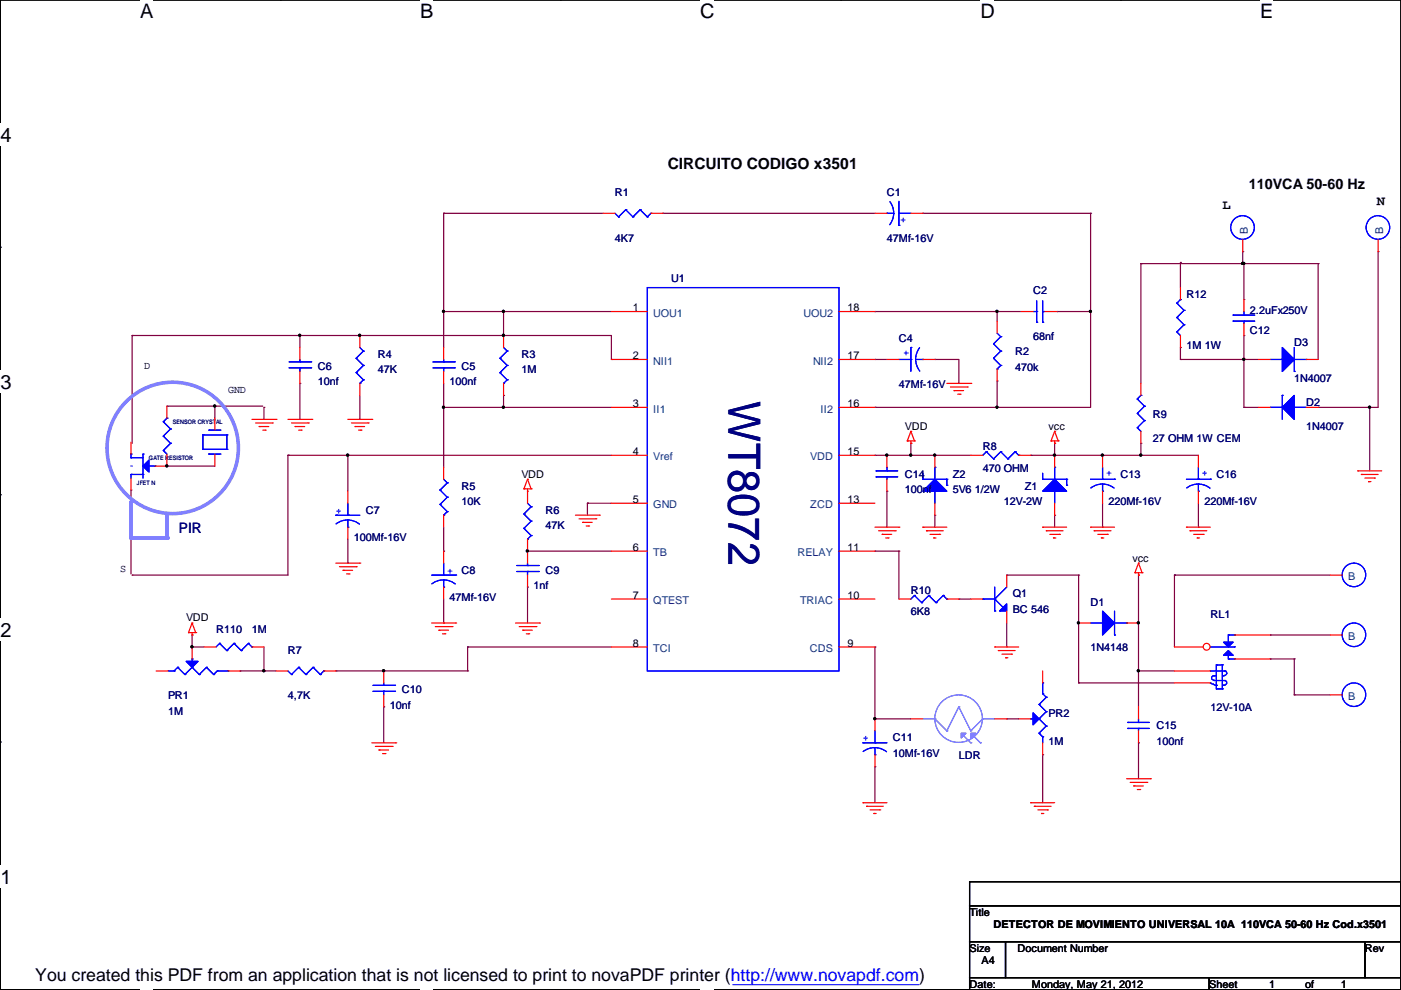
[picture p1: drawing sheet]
<svg xmlns="http://www.w3.org/2000/svg" width="297mm" height="210mm" viewBox="0 0 297 210" stroke-linecap="round" stroke-linejoin="round" font-family="sans-serif">
<path d="M.1 0h296.9v209.8h-296.9z" fill="none" stroke="#000" stroke-width=".25"/>
<g fill="#fff">
<path d="M29.7 0h2.7v4.8h-2.7z"/>
<path d="M29.7 209.8h2.7v.2h-2.7z"/>
</g>
<path d="M59.4 0h.1M59.4 209.8h.1" fill="none" stroke="#000" stroke-width=".25"/>
<g fill="#fff">
<path d="M89.1 0h2.7v4.8h-2.7z"/>
<path d="M89.1 209.8h2.7v.2h-2.7z"/>
</g>
<path d="M118.8 0h.1M118.8 209.8h.1" fill="none" stroke="#000" stroke-width=".25"/>
<g fill="#fff">
<path d="M148.4 0h3v4.8h-3z"/>
<path d="M148.4 209.8h3v.2h-3z"/>
</g>
<path d="M178.2 0h.1M178.2 209.8h.1" fill="none" stroke="#000" stroke-width=".25"/>
<g fill="#fff">
<path d="M207.9 0h2.9v4.8h-2.9z"/>
<path d="M207.9 209.8h2.9v.2h-2.9z"/>
</g>
<path d="M237.6 0h.1M237.6 209.8h.1" fill="none" stroke="#000" stroke-width=".25"/>
<g fill="#fff">
<path d="M267.2 0h2.7v4.8h-2.7z"/>
<path d="M267.2 209.8h2.7v.2h-2.7z"/>
<path d="M.1 26.2h2.3v4.7h-2.3z"/>
<path d="M.1 78.6h2.3v4.7h-2.3z"/>
</g>
<path d="M.1 52.4h.1M297 52.4h.1" fill="none" stroke="#000" stroke-width=".25"/>
<path d="M.1 131.1h2.3v4.7h-2.3z" fill="#fff"/>
<path d="M.1 104.9h.1M297 104.9h.1" fill="none" stroke="#000" stroke-width=".25"/>
<path d="M.1 183.5h2.3v4.7h-2.3z" fill="#fff"/>
<path d="M.1 157.3h.1M297 157.3h.1M205.6 187h91.4v5h-91.4zM205.6 192h91.4v7.7h-91.4zM205.6 199.7h7.6v7.6h-7.6zM213.2 199.7h76.2v7.6h-76.2zM289.4 199.7h7.6v7.6h-7.6zM205.6 207.3h50.8v2.5h-50.8zM256.4 207.3h40.6v2.5h-40.6z" fill="none" stroke="#000" stroke-width=".25"/>
<g fill="none" stroke="#800040" stroke-width=".25">
<path d="M94.1 45.2h.1M94.1 45.2h33.7M94.1 45.2v28.5M140.5 45.2h.1M140.5 45.2h45M195.7 45.2h.1M195.7 45.2h35.5M231.2 45.2h.1M231.2 45.2v41.2h-45.7M241.9 55.9h.1M241.9 55.9v25.4M241.9 55.9h37.6"/>
<path d="M250.3 55.6h.1M250.3 55.6v5.4M263.5 53.4h.1M263.5 55.9h.1M263.5 53.4v2.5M263.7 55.9h.1M263.7 55.9v7.6M279.5 55.9h.1M279.5 55.9v20.3M292.2 53.4h.1M292.2 53.4v33h-12.7M28 71.1h.1"/>
<path d="M28 71.1h101.6v5.1M28 71.1v22.9M63.6 71.1h.1M63.6 71.1v2.6M76.3 71.1h.1M94.1 66.1h.1M94.1 66.1h35.5M106.8 71.1h.1M106.8 66.1h.1M106.8 66.1v5M129.6 76.2h.1M185.5 76.2h.1"/>
<path d="M185.5 66.1h.1M185.5 66.1h31M185.5 76.2h2.5M198.2 76.2h.1M198.2 76.2h5.1v5.1M211.4 66.1h.1M211.4 66.1v2M224.1 66.1h.1M224.1 66.1h7.1M231.2 66.1h.1M250.3 73.7h.1M250.3 76.2h.1"/>
<path d="M250.3 76.2h16.5M250.3 73.7v2.5M263.7 76.2h.1M263.7 71.1h.1M263.7 63.5h.1M263.7 71.1v15.3M35.4 98.8h.1M35.4 86.1h.1M35.4 98.8h10.2M35.4 86.1h20.3M45.6 86.1h.1M45.6 86.1v2.6"/>
<path d="M56 86.4h.1M56 86.4v2.5M61 96.5h.1M61 96.5v25.4h-33M61 96.5h68.6M63.6 81.3h.1M63.6 81.3v7.6M73.7 96.5h.1M73.7 96.5v7.7M76.3 88.9h.1M76.3 83.8v5.1M94.1 86.4h.1"/>
<path d="M94.1 81.3v17.8M94.1 86.4h35.5M106.8 86.4h.1M106.8 83.8h.1M106.8 83.8v2.6M185.5 96.5h.1M185.5 86.4h.1M185.5 96.5h20.3M188 96.5h.1M193.1 94h.1M193.1 96.5h.1M193.1 94v2.5"/>
<path d="M198.2 96.5h.1M203.3 81.3h.1M211.4 86.4h.1M211.4 80.8h.1M211.4 80.8v5.6M218.5 96.5h.1M218.5 96.5h35.6M223.6 96.5h.1M223.6 94h.1M223.6 94v2.5M233.8 96.5h.1M241.9 94h.1"/>
<path d="M241.9 96.5h.1M241.9 94v2.5M263.7 86.4h.1M263.7 86.4h3.1M279.5 86.4h.1M290.4 86.4h.1M290.4 86.4v13.4M27.8 103.9h.1M27.8 103.9v17.8M73.7 119.4h.1M73.7 114.3v5.1M94.1 116.9h.1"/>
<path d="M94.1 111.8v5.1M111.8 116.9h.1M111.8 116.9h17.8M124.5 106.7h.1M124.5 106.7h5.1M124.5 106.7v2.5M185.5 116.9h.1M185.5 116.9h5.1M188 104.2h.1M188 104.2v7.6M190.6 116.9h.1M190.6 116.9v10.1"/>
<path d="M198.2 109.2h.1M198.2 109.2v2.6M223.6 109.2h.1M223.6 109.2v2.6M233.8 111.8h.1M233.8 106.7v5.1M254.1 111.8h.1M254.1 106.7v5.1M28 121.9h.1M40.7 134.6h.1M40.7 137.2h.1M40.7 137.2h2.6"/>
<path d="M40.7 134.6v2.6M56 137.2v5.1M94.1 132.1h.1M94.1 127v5.1M99.1 137.2h.1M99.1 137.2h30.5M99.1 137.2v5.1M111.8 124.5h.1M111.8 124.5v7.6M185.5 137.2h.1M185.5 137.2v15.2M203.3 127h.1"/>
<path d="M203.3 127h2.5M213.4 121.9h.1M213.4 137.2h.1M213.4 121.9h15.3M213.4 132.1v5.1M228.7 132.1h.1M228.7 121.9h.1M228.7 121.9v22.9M241.4 121.9h.1M241.4 132.1h.1M241.4 121.9v28M249 121.9h.1"/>
<path d="M249 121.9h33M249 121.9v15.3M269.3 139.7h.1M269.3 134.6h.1M269.3 139.7h5.1M269.3 134.6h12.7M274.4 139.7h.1M274.4 139.7v7.6M50.9 142.3h.1M50.9 142.3h7.6M56 142.3h.1M71.2 142.3h.1"/>
<path d="M71.2 142.3h27.9M81.4 142.3h.1M81.4 149.9h.1M81.4 149.9v7.6M99.1 142.3h.1M185.5 152.4h.1M185.5 152.4h7.6M213.4 152.4h.1M213.4 152.4h2.6M228.7 144.8h.1M228.7 144.8h20.3M241.4 142.3h.1"/>
<path d="M241.4 157.5h.1M241.4 142.3h7.6M241.4 157.5v7.6M274.4 147.3h.1M274.4 147.3h7.6M185.5 162.6h.1M185.5 162.6v7.6M221.1 160h.1M221.1 160v10.2"/>
</g>
<g fill="#000" stroke="#000" stroke-width=".25">
<circle cx="263.4" cy="55.9" r=".21"/>
<circle cx="263.7" cy="55.9" r=".21"/>
<circle cx="63.5" cy="71.1" r=".21"/>
<circle cx="76.2" cy="71.1" r=".21"/>
<circle cx="94" cy="66" r=".21"/>
<circle cx="106.7" cy="66" r=".21"/>
<circle cx="106.7" cy="71.1" r=".21"/>
<circle cx="211.4" cy="66" r=".21"/>
<circle cx="231.2" cy="66" r=".21"/>
<circle cx="263.7" cy="76.2" r=".21"/>
<circle cx="35.3" cy="98.8" r=".21"/>
<circle cx="45.5" cy="86.1" r=".21"/>
<circle cx="73.7" cy="96.5" r=".21"/>
<circle cx="94" cy="86.3" r=".21"/>
<circle cx="106.7" cy="86.3" r=".21"/>
<circle cx="188" cy="96.5" r=".21"/>
<circle cx="193.1" cy="96.5" r=".21"/>
<circle cx="198.2" cy="96.5" r=".21"/>
<circle cx="211.4" cy="86.3" r=".21"/>
<circle cx="223.6" cy="96.5" r=".21"/>
<circle cx="233.7" cy="96.5" r=".21"/>
<circle cx="241.8" cy="96.5" r=".21"/>
<circle cx="290.4" cy="86.3" r=".21"/>
<circle cx="111.8" cy="116.8" r=".21"/>
<circle cx="40.7" cy="137.1" r=".21"/>
<circle cx="228.6" cy="132.1" r=".21"/>
<circle cx="241.3" cy="132.1" r=".21"/>
<circle cx="55.9" cy="142.2" r=".21"/>
<circle cx="81.3" cy="142.2" r=".21"/>
<circle cx="185.5" cy="152.4" r=".21"/>
<circle cx="241.3" cy="142.2" r=".21"/>
</g>
<g fill="none" stroke="#f00" stroke-width=".25">
<path d="M263.5 50.8v2.6M188 76.2h2.6M195.7 76.2h2.5M250.3 61v2.5M250.3 71.1v2.6M53.4 88.9h5.1M54.2 89.7h3.5M54.9 90.4h.1M54.9 90.4h2.1M55.7 91.2h.5M56.2 91.2h.1M57.7 89.7h.1"/>
<path d="M58.5 88.9h.1M61 88.9h5.1M61.8 89.7h3.6M62.6 90.4h.1M62.6 90.4h2M63.3 91.2h.5M63.8 91.2h.1M65.4 89.7h.1M66.1 88.9h.1M73.7 88.9h5.1M74.5 89.7h3.6M75.3 90.4h.1"/>
<path d="M75.3 90.4h2M76 91.2h.5M76.5 91.2h.1M78.1 89.7h.1M78.8 88.9h.1M192.4 93.5h.1M192.4 93.5h1.5M193.1 91.5h.1M193.1 94h.1M193.1 91.5l.8 2M193.1 91.5l-.7 2M193.1 93.5v.5"/>
<path d="M193.9 93.5h.1M198.2 96.5v2.6M200.7 81.3h5.1M201.5 82.1h3.6M202.3 82.8h.1M202.3 82.8h2M203 83.6h.5M203.5 83.6h.1M205.1 82.1h.1M205.8 81.3h.1M222.8 93.5h.1M222.8 93.5h1.6"/>
<path d="M223.6 91.5h.1M223.6 94h.1M223.6 91.5l.8 2M223.6 91.5l-.8 2M223.6 93.5v.5M224.4 93.5h.1M287.9 99.8h.1M287.9 99.8h5M71.2 119.4h5.1M76.3 119.4h.1M111.1 103.6h.1M111.1 103.6h1.5"/>
<path d="M111.8 101.6h.1M111.8 104.2h.1M111.8 101.6l.8 2M111.8 101.6l-.7 2M111.8 103.6v.6M112.6 103.6h.1M122 109.2h5.1M122.8 110h3.5M123.5 110.8h.1M123.5 110.8h2.1M124.3 111.5h.5M124.8 111.5h.1"/>
<path d="M126.3 110h.1M127.1 109.2h.1M185.5 111.8h5.1M186.3 112.5h3.5M187 113.3h.1M187 113.3h2.1M187.8 114.1h.5M188.3 114.1h.1M189.8 112.5h.1M190.6 111.8h.1M195.7 111.8h.1M195.7 111.8h5"/>
<path d="M196.4 112.5h.1M196.4 112.5h3.6M197.2 113.3h2M198 114.1h.1M198 114.1h.5M198.2 106.7v2.5M199.2 113.3h.1M221.1 111.8h.1M221.1 111.8h5M221.8 112.5h.1M221.8 112.5h3.6M222.6 113.3h2"/>
<path d="M223.4 114.1h.1M223.4 114.1h.5M224.6 113.3h.1M231.2 111.8h.1M231.2 111.8h5.1M232 112.5h.1M232 112.5h3.5M232.7 113.3h2.1M233.5 114.1h.1M233.5 114.1h.5M234.8 113.3h.1M241.4 119.4h.1"/>
<path d="M241.4 119.4l.7 2M241.4 119.4l-.8 2M251.5 111.8h.1M251.5 111.8h5.1M252.3 112.5h.1M252.3 112.5h3.6M253.1 113.3h2M253.8 114.1h.1M253.8 114.1h.5M255.1 113.3h.1M288.6 100.6h.1M288.6 100.6h3.6"/>
<path d="M289.4 101.4h2M290.2 102.1h.1M290.2 102.1h.5M291.4 101.4h.1M40 134.1h.1M40 134.1h1.5M40.7 132.1h.1M40.7 134.6h.1M40.7 132.1l.8 2M40.7 132.1l-.7 2M40.7 134.1v.5M41.5 134.1h.1"/>
<path d="M72 120.2h3.5M72.7 120.9h.1M72.7 120.9h2.1M73.5 121.7h.5M74 121.7h.1M75.5 120.2h.1M91.5 132.1h5.1M92.3 132.9h3.5M93 133.6h.1M93 133.6h2.1M93.8 134.4h.5M94.3 134.4h.1"/>
<path d="M95.8 132.9h.1M96.6 132.1h.1M109.3 132.1h5.1M110.1 132.9h3.5M110.8 133.6h.1M110.8 133.6h2.1M111.6 134.4h.5M112.1 134.4h.1M113.6 132.9h.1M114.4 132.1h.1M205.8 127h2.6M210.9 137.2h.1"/>
<path d="M210.9 137.2h5.1M211.7 137.9h.1M211.7 137.9h3.5M212.4 138.7h2.1M213.2 139.5h.1M213.2 139.5h.5M213.4 121.9v2.6M213.4 129.6v2.5M214.5 138.7h.1M240.6 121.4h.1M240.6 121.4h1.5M241.4 121.9h.1"/>
<path d="M241.4 121.4v.5M242.1 121.4h.1M58.5 142.3h2.5M68.7 142.3h2.5M78.8 157.5h5.1M79.6 158.3h3.5M80.3 159h.1M80.3 159h2.1M81.1 159.8h.5M81.6 159.8h.1M83.1 158.3h.1M83.9 157.5h.1"/>
<path d="M183 170.2h.1M183 170.2h5M183.7 171h.1M183.7 171h3.6M184.5 171.7h2M185.3 172.5h.1M185.3 172.5h.5M186.5 171.7h.1M218.5 170.2h.1M218.5 170.2h5.1M219.3 171h.1M219.3 171h3.5"/>
<path d="M220 171.7h2.1M220.8 172.5h.1M220.8 172.5h.5M222.1 171.7h.1M238.8 165.1h5.1M239.6 165.9h3.6M240.4 166.6h.1M240.4 166.6h2M241.1 167.4h.5M241.6 167.4h.1M243.2 165.9h.1M243.9 165.1h.1"/>
</g>
<g fill="none" stroke="#8080ff" stroke-width=".76">
<path d="M27.8 106.4v7.7"/>
<circle cx="36.6" cy="95" r="13.9"/>
</g>
<g fill="none" stroke="#00f" stroke-width=".25">
<path d="M190.6 76.2h2.5M193.1 73.7h.1M193.1 76.2h.1M193.1 73.7v5.1M194.1 76.2l.2 1.1 .7 1.4M194.1 76.2h1.6M195 73.7l-.7 1.4-.2 1.1M195.7 76.2h.1M249.5 70.4h.1M249.5 67.3h.1M249.5 64.3h.1M249.5 70.4l.8 .7"/>
<path d="M249.5 67.3l1.5 1.5M249.5 64.3l1.5 1.5M250.3 63.5h.1M250.3 63.5l-.8 .8M251 68.8h.1M251 65.8h.1M251 68.8l-1.5 1.6M251 65.8l-1.5 1.5M198.2 99.1h.1M198.2 99.1v2.5M195.7 101.6h.1M195.7 100.3v1.3"/>
<path d="M195.7 101.6h5M198.2 104.2h.1M198.2 104.2v2.5M200.7 101.6h.1M200.7 102.9h.1M200.7 101.6v1.3M208.4 127h.1M208.4 127h2.5M210.9 127h.1M210.9 129.6h.1M210.9 127l1.8 1.8M210.9 124.5v5.1"/>
<path d="M212.7 128.8h.1M213.4 124.5l-2.5 2.5M61 142.3l.8 .7M61.8 143h.1M63.3 141.5h.1M63.3 141.5l-1.5 1.5M63.3 141.5l1.6 1.5M64.9 143h.1M66.4 141.5h.1M66.4 141.5l-1.5 1.5M66.4 141.5l1.5 1.5M67.9 143h.1"/>
<path d="M68.7 142.3h.1M68.7 142.3l-.8 .7"/>
<circle cx="263.4" cy="48.2" r="2.5"/>
</g>
<g fill="#00f" stroke="#00f" stroke-width=".25">
<path d="M195.7 104.2l2.5-2.6 2.5 2.6z"/>
<path d="M213.4 128v1.6h-1.5z" fill-rule="evenodd"/>
<path d="M213.4 128v1.6h-1.5z" fill-rule="evenodd"/>
</g>
<path d="M27.8 98.8h.1M27.8 98.8h.2" fill="none" stroke="#8080ff" stroke-width=".25"/>
<circle cx="27.8" cy="114.1" r=".38" fill="#8080ff"/>
<path d="M27.8 114.1h7.6" fill="none" stroke="#8080ff" stroke-width=".76"/>
<circle cx="35.4" cy="114.1" r=".38" fill="#8080ff"/>
<path d="M35.4 109v5.1" fill="none" stroke="#8080ff" stroke-width=".76"/>
<circle cx="35.4" cy="114.1" r=".38" fill="#8080ff"/>
<path d="M27.8 98.8h.1M27.8 98.8h.2" fill="none" stroke="#8080ff" stroke-width=".25"/>
<path d="M27.8 106.4v7.7" fill="none" stroke="#8080ff" stroke-width=".76"/>
<circle cx="27.8" cy="114.1" r=".38" fill="#8080ff"/>
<path d="M27.8 114.1h7.6" fill="none" stroke="#8080ff" stroke-width=".76"/>
<circle cx="35.4" cy="114.1" r=".38" fill="#8080ff"/>
<path d="M35.4 109v5.1" fill="none" stroke="#8080ff" stroke-width=".76"/>
<circle cx="35.4" cy="114.1" r=".38" fill="#8080ff"/>
<g fill="none" stroke="#00f" stroke-width=".25">
<path d="M130.4 45.2l.7 .8M131.1 46h.1M132.7 44.5h.1M132.7 44.5l-1.6 1.5M132.7 44.5l1.5 1.5M134.2 46h.1M135.7 44.5h.1M135.7 44.5l-1.5 1.5M135.7 44.5l1.5 1.5M137.2 46h.1M138 45.2h.1M138 45.2l-.8 .8"/>
<path d="M188 45.2h.1M188 45.2h1.6M188.7 42.8l.7 1.4 .1 1-.3 1.5-.6 .9M190.6 47.8h.1M190.6 45.2h.1M190.6 45.2h2.5M190.6 42.7v5.1M61.3 78h4.6M61.3 76.7h4.6M63.6 76.7h.1M63.6 78h.1M63.6 76.2v.5"/>
<path d="M63.6 78v.8M65.9 78h.1M65.9 76.7h.1M91.8 78h4.6M91.8 76.7h4.6M94.1 76.7h.1M94.1 78h.1M94.1 76.2v.5M94.1 78v.8M96.4 78h.1M96.4 76.7h.1M106 76h.1"/>
<path d="M106 79h.1M106 76l1.5 1.5M106 79l1.5 1.5M106.8 73.7l.7 .7M107.5 74.4h.1M107.5 77.5h.1M107.5 74.4l-1.5 1.6M107.5 77.5l-1.5 1.5M137.2 61h40.7v81.3h-40.7zM210.7 72.9h.1M210.7 76h.1M210.7 72.9l1.5 1.5"/>
<path d="M210.7 76l1.5 1.5M211.4 78.2h.1M211.4 70.6l.8 .8M212.2 71.4h.1M212.2 74.4h.1M212.2 77.5h.1M212.2 71.4l-1.5 1.5M212.2 74.4l-1.5 1.6M212.2 77.5l-.8 .7M219 66.1h.8M219.8 68.3h.1M219.8 66.1h.1"/>
<path d="M219.8 63.8v4.5M221.1 66.1h.1M221.1 68.3h.1M221.1 63.8v4.5M221.1 66.1h.5M261.5 66.8h.1M261.5 68.1h.1M261.5 66.8h4.5M261.5 68.1h4.5M263.7 68.1h.1M263.7 66.8h.1M263.7 66.1v.7"/>
<path d="M263.7 68.1v.5M27.8 97h.1M27.8 96.3h.1M27.8 96.3v.7M27.8 97h2.5M30.3 96.3h.1M30.3 96.3v5.1M31.6 98.8h1.3M32.9 98.8h.1M34.6 95.5h.1M34.6 92.5h.1M34.6 89.4h.1"/>
<path d="M34.6 95.5l.8 .8M34.6 92.5l1.6 1.5M34.6 89.4l1.6 1.5M35.4 88.7h.1M35.4 88.7l-.8 .7M36.2 94h.1M36.2 90.9h.1M36.2 94l-1.6 1.5M36.2 90.9l-1.6 1.6M43 92.2h.1M43 95.3h.1M43 92.2h5.1"/>
<path d="M43 92.2v3.1M43 95.3h5.1M44.3 91.2h.1M44.3 96.3h.1M44.3 91.2h2.5M44.3 96.3h2.5M48.1 95.3h.1M48.1 92.2h.1M48.1 92.2v3.1M106.8 81.3h.1M107.5 80.5h.1M107.5 80.5l-.7 .8"/>
<path d="M185.8 99.8h.1M185.8 99.8h4.5M188 99.8h.1M188 99.1v.7M209.1 95.8h.1M209.1 95.8l-.7 .7M209.1 95.8l1.6 1.5M210.7 97.3h.1M212.2 95.8h.1M212.2 95.8l-1.5 1.5M212.2 95.8l1.5 1.5M213.7 97.3h.1"/>
<path d="M215.2 95.8h.1M215.2 95.8l-1.5 1.5M215.2 95.8l.8 .7M216 96.5h.1M223.6 99.1h.1M223.6 99.1v2.5M233.8 99.1v2.5M241.1 90.7h.1M241.1 87.6h.1M241.1 84.6h.1M241.1 90.7l.8 .8M241.1 87.6l1.6 1.6"/>
<path d="M241.1 84.6l1.6 1.5M241.9 83.8h.1M241.9 83.8l-.8 .8M242.7 89.2h.1M242.7 86.1h.1M242.7 89.2l-1.6 1.5M242.7 86.1l-1.6 1.5M254.1 99.1v2.5M269.3 86.4h.1M269.3 86.4h2.6M271.9 83.8h.1M271.9 83.8v5.1"/>
<path d="M274.4 86.4h.1M274.4 86.4h2.5M27.8 100.6h.1M27.8 100.6v.8M27.8 100.6h2.5M30.3 100.6h.1M71.2 109.2h.1M71.2 109.2h5.1M73.7 111.8h.1M73.7 109.2h.1M73.7 110.3l-1 .1-1.4 .7M73.7 110.3l1.1 .1 1.4 .7"/>
<path d="M73.7 106.7v2.5M73.7 110.3v1.5M93.3 103.9h.1M93.3 106.9h.1M93.3 103.9l1.5 1.5M93.3 106.9l1.5 1.6M94.1 109.2h.1M94.1 119.4v2.5M94.1 101.6l.7 .8M94.8 102.4h.1M94.8 105.4h.1M94.8 108.5h.1"/>
<path d="M94.8 102.4l-1.5 1.5M94.8 105.4l-1.5 1.5M94.8 108.5l-.7 .7M109.6 119.9h4.5M111.1 109h.1M111.1 112h.1M111.1 109l1.5 1.5M111.1 112l1.5 1.6M111.8 119.9h.1M111.8 114.3h.1M111.8 119.4v.5M111.8 106.7l.8 .8"/>
<path d="M112.6 107.5h.1M112.6 110.5h.1M112.6 113.6h.1M112.6 107.5l-1.5 1.5M112.6 110.5l-1.5 1.5M112.6 113.6l-.8 .7M114.1 119.9h.1M185.8 101.1h.1M185.8 101.1h4.5M188 101.1h.1M188 101.1v.5M221.1 101.6h.1"/>
<path d="M221.1 101.6h5M221.1 100.3v1.3M223.6 104.2h.1M223.6 104.2v2.5M226.1 101.6h.1M226.1 102.9h.1M226.1 101.6v1.3M231.2 101.6h5.1M233.8 104.2h.1M233.8 101.6h.1M233.8 102.6l1 .2 1.4 .7M233.8 102.6l-1.1 .2-1.4 .7"/>
<path d="M233.8 102.6v1.6M236.3 101.6h.1M251.5 101.6h5.1M254.1 104.2h.1M254.1 101.6h.1M254.1 102.6l1 .2 1.4 .7M254.1 102.6l-1.1 .2-1.4 .7M254.1 102.6v1.6M256.6 101.6h.1M40.7 139.7h.1M40.7 139.7v.5M46.6 136.4h.1"/>
<path d="M46.6 136.4l-.8 .8M46.6 136.4l1.5 1.5M48.1 137.9h.1M49.6 136.4h.1M49.6 136.4l-1.5 1.5M49.6 136.4l1.5 1.5M51.1 137.9h.1M52.7 136.4h.1M52.7 136.4l-1.6 1.5M52.7 136.4l.7 .8M53.4 137.2h.1M91.5 121.9h5.1"/>
<path d="M94.1 124.5h.1M94.1 121.9h.1M94.1 123l1 .1 1.4 .7M94.1 123l-1.1 .1-1.4 .7M94.1 123v1.5M96.6 121.9h.1M109.6 121.2h4.5M111.8 121.2h.1M111.8 121.2v.7M114.1 121.2h.1M193.9 126.3h.1M193.9 126.3l-.8 .7"/>
<path d="M193.9 126.3l1.5 1.5M195.4 127.8h.1M196.9 126.3h.1M196.9 126.3l-1.5 1.5M196.9 126.3l1.6 1.5M198.5 127.8h.1M200 126.3h.1M200 126.3l-1.5 1.5M200 126.3l.7 .7M200.7 127h.1M231.2 132.1h2.6M233.8 132.1h.1"/>
<path d="M236.3 134.6h.1M236.3 129.6v5M236.3 132.1h2.5M238.8 132.1h.1M256.6 137.2h5.1M260.4 134.6h.1M260.4 139.7h.1M260.4 134.6v1.6M260.4 139v.7M260.4 134.6h1.3M260.4 139.7h1.3M261.7 137.2h.1"/>
<path d="M261.7 134.6h.1M261.7 139.7h.1M35.6 142.3h1.3M36.9 142.3h.1M37.7 141.5h.1M37.7 141.5l-.8 .8M37.7 141.5l1.5 1.5M39.2 143h.1M40.7 141.5h.1M40.7 141.5l-1.5 1.5M40.7 141.5l1.5 1.5M42.2 143h.1"/>
<path d="M43.8 141.5h.1M43.8 141.5l-1.6 1.5M43.8 141.5l1.5 1.5M45.3 143h.1M46.1 142.3h.1M46.1 142.3h2.2M46.1 142.3l-.8 .7M48.3 142.3h.1M79.1 146.6h4.6M79.1 145.3h4.6M81.4 145.3h.1M81.4 146.6h.1"/>
<path d="M81.4 144.8v.5M81.4 146.6v.7M83.7 146.6h.1M83.7 145.3h.1M183 157.5h.1M183 157.5h5M185.5 157.5h.1M185.5 158.5l-1.1 .1-1.4 .7M185.5 158.5l1.1 .2 1.4 .7M185.5 155v2.5M185.5 158.5v1.5M218.5 152.4h.1"/>
<path d="M218.5 152.4h.5M220.3 155.5h.1M220.3 152.4h.1M220.3 149.4h.1M220.3 155.5l.8 .7M220.3 152.4l1.5 1.5M220.3 149.4l1.5 1.5M221.1 156.2h.1M221.1 147.1h.1M221.1 144.8h.1M221.1 144.8v2.3M221.1 156.2v1.3"/>
<path d="M221.1 147.1l.7 .7M221.8 153.9h.1M221.8 150.9h.1M221.8 147.8h.1M221.8 153.9l-1.5 1.6M221.8 150.9l-1.5 1.5M221.8 147.8l-1.5 1.6M239.1 153.2h.1M239.1 154.4h.1M239.1 153.2h4.6M239.1 154.4h4.6M241.4 154.4h.1"/>
<path d="M241.4 153.2h.1M241.4 152.4v.8M241.4 154.4v.6M256.6 144.8l.4 .3M256.6 142.3h3.1M257.2 145l.4 .2M257.4 143.3h.1M257.4 143.3a.47 .47 0 0 0-.5 .4 .47 .47 0 0 0 .5 .5M257.4 143.3h.5M257.4 144.3h2.3M257.6 145.3h.3M257.9 146.1h.1"/>
<path d="M257.9 141h.1M257.9 145.3h.1M257.9 141v5.1M257.9 146.1h1.3M257.9 141h1.3M259.2 146.1h.1M259.2 141h.1M259.2 143.3h.1M259.2 145.3h.1M259.2 145.3h.5M259.2 141v5.1M259.2 143.3h.5"/>
<path d="M259.7 142.3h.1M259.7 144.3h.1M259.7 142.3a.47 .47 0 0 1 .4 .4 .47 .47 0 0 1-.4 .5M259.7 144.3a.47 .47 0 0 1 .4 .5 .47 .47 0 0 1-.4 .4M185.5 160h.1"/>
<circle cx="292.1" cy="48.2" r="2.5"/>
<circle cx="287.1" cy="121.9" r="2.5"/>
<circle cx="287.1" cy="134.6" r="2.5"/>
<circle cx="287.1" cy="147.3" r="2.5"/>
</g>
<g fill="none" stroke="#f00" stroke-width=".25">
<path d="M127.8 45.2h2.6M138 45.2h2.5M185.5 45.2h2.5M193.1 45.2h2.6M292.2 50.8v2.6M63.6 73.7v2.5M63.6 78.8v2.5M94.1 73.7v2.5M94.1 78.8v2.5M106.8 71.1v2.6M129.6 66.1h7.6M129.6 76.2h7.6"/>
<path d="M177.9 66.1h7.6M177.9 76.2h7.6M211.4 68.1v2.5M211.4 78.2v2.6M216.5 66.1h2.5M221.6 66.1h2.5M263.7 63.5v2.6M263.7 68.6v2.5M27.8 93.7v2.6M35.4 96.3v2.5h-2.5M35.4 86.1v2.6M45.6 88.7v2.5"/>
<path d="M45.6 96.3v2.5M94.1 99.1v2.5M106.8 81.3v2.5M129.6 96.5h7.6M129.6 86.4h7.6M177.9 96.5h7.6M177.9 86.4h7.6M188 96.5v2.6M205.8 96.5h2.6M216 96.5h2.5M223.6 96.5v2.6M233.8 96.5v2.6"/>
<path d="M241.9 81.3v2.5M241.9 91.5v2.5M254.1 96.5v2.6M266.8 86.4h2.5M276.9 86.4h2.6M27.8 101.4v2.5M73.7 104.2v2.5M73.7 111.8v2.5M94.1 109.2v2.6M94.1 116.9v2.5M111.8 104.2v2.5M111.8 114.3v5.1"/>
<path d="M129.6 106.7h7.6M129.6 116.9h7.6M177.9 106.7h7.6M177.9 116.9h7.6M188 101.6v2.6M223.6 106.7v2.5M233.8 104.2v2.5M254.1 104.2v2.5M40.7 137.2v2.5M43.3 137.2h2.5M53.4 137.2h2.6M94.1 124.5v2.5"/>
<path d="M111.8 121.9v2.6M129.6 137.2h7.6M129.6 127h7.6M177.9 137.2h7.6M177.9 127h7.6M190.6 127h2.5M200.7 127h2.6M228.7 132.1h2.5M238.8 132.1h2.6M282 121.9h2.6M282 134.6h2.6M33.1 142.3h2.5"/>
<path d="M48.3 142.3h2.6M81.4 142.3v2.5M81.4 147.3v2.6M185.5 152.4v2.6M193.1 152.4h2.6M210.9 152.4h2.5M216 152.4h2.5M221.1 142.3v2.5M221.1 157.5v2.5M241.4 149.9v2.5M241.4 155v2.5M282 147.3h2.6"/>
<path d="M185.5 160v2.6"/>
</g>
<g fill="#00f" stroke="#00f" stroke-width=".25">
<path d="M39.5 140.2h2.5l-1.3 1.3z"/>
<path d="M219 151.1l1.3 1.3-1.3 1.3z"/>
<path d="M31.6 97.6v2.5l-1.3-1.3z"/>
<path d="M271.9 86.4l2.5-2.6v5.1z"/>
<path d="M221.1 104.2l2.5-2.6 2.5 2.6z"/>
<path d="M233.8 129.6l2.5 2.5-2.5 2.5z"/>
<path d="M260.4 137.9l1.1 1.1h-2.1z"/>
<path d="M259.4 136.2h2.1l-1.1 1z"/>
</g>
<g fill="#8080ff" stroke="#8080ff" stroke-width=".25">
<path d="M205.8 155.5h1l-1 1z"/>
<path d="M203.8 155.5h1l-1 1z"/>
</g>
<g fill="none" stroke="#8080ff" stroke-width=".25">
<path d="M195.7 152.4h2.5M198.2 152.4h.1M198.2 152.4l2.5 2.6M200.7 155h.1M203.3 149.9h.1M203.3 149.9l-2.6 5.1M203.3 149.9l2.5 5.1M204.3 156l1.5 1.5M205.8 157.5h.1M205.8 155h.1M206.3 156l1.6 1.5M207.9 157.5h.1"/>
<path d="M208.4 152.4h.1M208.4 152.4h2.5M208.4 152.4l-2.6 2.6"/>
<circle cx="203.2" cy="152.4" r="5"/>
</g>
<circle cx="255.8" cy="137.1" r=".72" fill="#fff" stroke="#f00" stroke-width=".25"/>
<path d="M76.3 71.1v2.6M266.8 76.2h2.5M276.9 76.2h2.6M76.3 81.3v2.5M249 137.2h6.1M261.7 134.6h7.6M261.7 139.7h7.6M249 142.3h7.6M249 144.8h7.6" fill="none" stroke="#f00" stroke-width=".25"/>
<g fill="none" stroke="#00f" stroke-width=".25">
<path d="M75.5 76h.1M75.5 79h.1M75.5 76l1.5 1.5M75.5 79l1.5 1.5M76.3 73.7l.7 .7M77 74.4h.1M77 77.5h.1M77 74.4l-1.5 1.6M77 77.5l-1.5 1.5M269.3 76.2h2.6M271.9 76.2h.1M274.4 78.8h.1"/>
<path d="M274.4 73.7v5.1M274.4 76.2h2.5M276.9 76.2h.1M76.3 81.3h.1M77 80.5h.1M77 80.5l-.7 .8"/>
</g>
<path d="M271.9 73.7l2.5 2.5-2.5 2.6z" fill="#00f" stroke="#00f" stroke-width=".25"/>
<g fill="#000" stroke="#000" stroke-width=".25">
<circle cx="263.4" cy="55.9" r=".21"/>
<circle cx="263.7" cy="55.9" r=".21"/>
<circle cx="63.5" cy="71.1" r=".21"/>
<circle cx="76.2" cy="71.1" r=".21"/>
<circle cx="94" cy="66" r=".21"/>
<circle cx="106.7" cy="66" r=".21"/>
<circle cx="106.7" cy="71.1" r=".21"/>
<circle cx="211.4" cy="66" r=".21"/>
<circle cx="231.2" cy="66" r=".21"/>
<circle cx="263.7" cy="76.2" r=".21"/>
<circle cx="35.3" cy="98.8" r=".21"/>
<circle cx="45.5" cy="86.1" r=".21"/>
<circle cx="73.7" cy="96.5" r=".21"/>
<circle cx="94" cy="86.3" r=".21"/>
<circle cx="106.7" cy="86.3" r=".21"/>
<circle cx="188" cy="96.5" r=".21"/>
<circle cx="193.1" cy="96.5" r=".21"/>
<circle cx="198.2" cy="96.5" r=".21"/>
<circle cx="211.4" cy="86.3" r=".21"/>
<circle cx="223.6" cy="96.5" r=".21"/>
<circle cx="233.7" cy="96.5" r=".21"/>
<circle cx="241.8" cy="96.5" r=".21"/>
<circle cx="290.4" cy="86.3" r=".21"/>
<circle cx="111.8" cy="116.8" r=".21"/>
<circle cx="40.7" cy="137.1" r=".21"/>
<circle cx="228.6" cy="132.1" r=".21"/>
<circle cx="241.3" cy="132.1" r=".21"/>
<circle cx="55.9" cy="142.2" r=".21"/>
<circle cx="81.3" cy="142.2" r=".21"/>
<circle cx="185.5" cy="152.4" r=".21"/>
<circle cx="241.3" cy="142.2" r=".21"/>
</g>
<path d="M5.6 200.5h192.7v7.5h-192.7z" fill="#fff"/>
<path d="M155.3 208.8h39.6" fill="none" stroke="#00f" stroke-width=".21"/>
<text font-size="9.4" fill="#000080" x="154.4" y="85.1" transform="rotate(90 154.4 85.1)">WT8072</text>
<g font-size="4.2">
<text x="29.7" y="3.9">A</text>
<text x="89.1" y="3.9">B</text>
<text x="148.4" y="3.9">C</text>
<text x="207.9" y="3.9">D</text>
<text x="267.2" y="3.9">E</text>
<text x=".1" y="30.1">4</text>
<text x=".1" y="82.5">3</text>
<text x=".1" y="135">2</text>
<text x=".1" y="187.4">1</text>
</g>
<text font-size="3.7" x="7.5" y="208">You created this PDF from an application that is not licensed to print to novaPDF printer (http://www.novapdf.com)</text>
<text font-size="3.3" x="141.6" y="35.8">CIRCUITO CODIGO x3501</text>
<text font-size="3" x="264.8" y="40">110VCA 50-60 Hz</text>
<text font-size="3" fill="#000080" x="37.9" y="113">PIR</text>
<g font-size="2.8">
<text x="259.2" y="44.2">L</text>
<text x="291.9" y="43.4">N</text>
</g>
<g font-size="2.3" fill="#000080">
<text x="130.4" y="41.6">R1</text>
<text x="188" y="41.6">C1</text>
<text x="130.4" y="51.2">4K7</text>
<text x="188" y="51.2">47Mf-16V</text>
<text x="142.3" y="59.9">U1</text>
<text x="219" y="62.4">C2</text>
<text x="251.5" y="63.2">R12</text>
<text x="265" y="70.8">C12</text>
<text x="265" y="66.5">2.2uFx250V</text>
<text x="80.1" y="75.9">R4</text>
<text x="110.6" y="75.9">R3</text>
<text x="190.6" y="72.6">C4</text>
<text x="215.2" y="75.4">R2</text>
<text x="219" y="72.1">68nf</text>
<text x="251.5" y="74.1">1M 1W</text>
<text x="274.4" y="73.3">D3</text>
<text x="67.4" y="78.4">C6</text>
<text x="67.4" y="81.7">10nf</text>
<text x="80.1" y="79.2">47K</text>
<text x="95.3" y="81.7">100nf</text>
<text x="97.9" y="78.4">C5</text>
<text x="110.6" y="79.2">1M</text>
<text x="190.6" y="82.2">47Mf-16V</text>
<text x="215.2" y="78.7">470k</text>
<text x="274.4" y="81">1N4007</text>
<text x="244.4" y="88.6">R9</text>
<text x="276.9" y="86">D2</text>
<text x="208.4" y="95.4">R8</text>
<text x="244.4" y="93.7">27 OHM 1W CEM</text>
<text x="276.9" y="91.1">1N4007</text>
<text x="191.9" y="101.3">C14</text>
<text x="202" y="101.3">Z2</text>
<text x="208.4" y="100">470 OHM</text>
<text x="237.6" y="101.3">C13</text>
<text x="257.9" y="101.3">C16</text>
<text x="97.9" y="103.8">R5</text>
<text x="97.9" y="107.1">10K</text>
<text x="191.9" y="104.6">100nf</text>
<text x="202" y="104.6">5V6 1/2W</text>
<text x="212.9" y="107.1">12V-2W</text>
<text x="217.3" y="103.8">Z1</text>
<text x="235" y="107.1">220Mf-16V</text>
<text x="255.4" y="107.1">220Mf-16V</text>
<text x="77.6" y="108.9">C7</text>
<text x="115.7" y="108.9">R6</text>
<text x="115.7" y="112.2">47K</text>
<text x="75" y="114.7">100Mf-16V</text>
<text x="97.9" y="121.6">C8</text>
<text x="113.1" y="124.9">1nf</text>
<text x="115.7" y="121.6">C9</text>
<text x="193.1" y="125.9">R10</text>
<text x="95.3" y="127.4">47Mf-16V</text>
<text x="193.1" y="130.5">6K8</text>
<text x="214.7" y="126.7">Q1</text>
<text x="214.7" y="130">BC 546</text>
<text x="231.2" y="128.5">D1</text>
<text x="256.6" y="131">RL1</text>
<text x="45.8" y="134.3">R110</text>
<text x="53.4" y="134.3">1M</text>
<text x="61" y="138.6">R7</text>
<text x="231.2" y="138.1">1N4148</text>
<text x="35.6" y="148.3">PR1</text>
<text x="61" y="148.3">4,7K</text>
<text x="85.2" y="147">C10</text>
<text x="35.6" y="151.6">1M</text>
<text x="82.6" y="150.3">10nf</text>
<text x="222.3" y="152.1">PR2</text>
<text x="245.2" y="154.6">C15</text>
<text x="256.6" y="150.8">12V-10A</text>
<text x="189.3" y="157.2">C11</text>
<text x="189.3" y="160.5">10Mf-16V</text>
<text x="203.3" y="161">LDR</text>
<text x="222.3" y="157.9">1M</text>
<text x="245.2" y="157.9">100nf</text>
</g>
<g font-size="2.3" fill="#00f">
<text x="190.9" y="46" transform="rotate(90 190.9 46)">+</text>
<text x="192.8" y="75.5" transform="rotate(-90 192.8 75.5)">+</text>
<text x="234.5" y="101">+</text>
<text x="254.8" y="101">+</text>
<text x="71.2" y="108.9">+</text>
<text x="94.8" y="121.6">+</text>
<text x="183" y="157.2">+</text>
</g>
<g font-size="2.3" fill="#004080">
<text x="264.6" y="49.5" transform="rotate(-90 264.6 49.5)">B</text>
<text x="293.3" y="49.5" transform="rotate(-90 293.3 49.5)">B</text>
<text x="138.5" y="67.2">UOU1</text>
<text x="170.3" y="67.2">UOU2</text>
<text x="138.5" y="77.3">NII1</text>
<text x="172.4" y="77.3">NII2</text>
<text x="138.5" y="87.5">II1</text>
<text x="174" y="87.5">II2</text>
<text x="138.5" y="97.6">Vref</text>
<text x="171.8" y="97.6">VDD</text>
<text x="138.5" y="107.8">GND</text>
<text x="171.8" y="107.8">ZCD</text>
<text x="138.5" y="118">TB</text>
<text x="169.1" y="118">RELAY</text>
<text x="285.8" y="123">B</text>
<text x="138.5" y="128.1">QTEST</text>
<text x="169.7" y="128.1">TRIAC</text>
<text x="285.8" y="135.7">B</text>
<text x="138.5" y="138.3">TCI</text>
<text x="171.7" y="138.3">CDS</text>
<text x="285.8" y="148.4">B</text>
</g>
<g font-size="2.3">
<text x="134.2" y="66">1</text>
<text x="179.7" y="66">18</text>
<text x="134.2" y="76.1">2</text>
<text x="179.7" y="76.1">17</text>
<text x="30.6" y="78.2">D</text>
<text x="48.3" y="83.2">GND</text>
<text x="134.2" y="86.3">3</text>
<text x="179.7" y="86.3">16</text>
<text x="191.9" y="91.1">VDD</text>
<text x="222.3" y="91.1">vcc</text>
<text x="110.6" y="101.3">VDD</text>
<text x="134.2" y="96.4">4</text>
<text x="179.7" y="96.4">15</text>
<text x="134.2" y="106.6">5</text>
<text x="179.7" y="106.6">13</text>
<text x="134.2" y="116.8">6</text>
<text x="179.7" y="116.8">11</text>
<text x="240.1" y="119.1">vcc</text>
<text x="25.5" y="121.3">S</text>
<text x="39.5" y="131.8">VDD</text>
<text x="134.2" y="126.9">7</text>
<text x="179.7" y="126.9">10</text>
<text x="134.2" y="137.1">8</text>
<text x="179.7" y="137.1">9</text>
<text x="205.6" y="194.2">Title</text>
<text x="210.7" y="196.7">DETECTOR DE MOVIMIENTO UNIVERSAL 10A 110VCA 50-60 Hz Cod.x3501</text>
<text x="205.6" y="201.9">Size</text>
<text x="215.7" y="201.9">Document Number</text>
<text x="289.4" y="201.9">Rev</text>
<text x="205.6" y="209.5">Date:</text>
<text x="208.1" y="204.4">A4</text>
<text x="218.8" y="209.5">Monday, May 21, 2012</text>
<text x="256.4" y="209.5">Sheet</text>
<text x="269.1" y="209.5">1</text>
<text x="276.7" y="209.5">of</text>
<text x="284.3" y="209.5">1</text>
</g>
<g font-size="1.3" fill="#000080">
<text x="36.7" y="89.8">SENSOR CRYSTAL</text>
<text x="31.6" y="97.5">GATE RESISTOR</text>
<text x="29" y="102.8">JFET N</text>
</g>
</svg>
